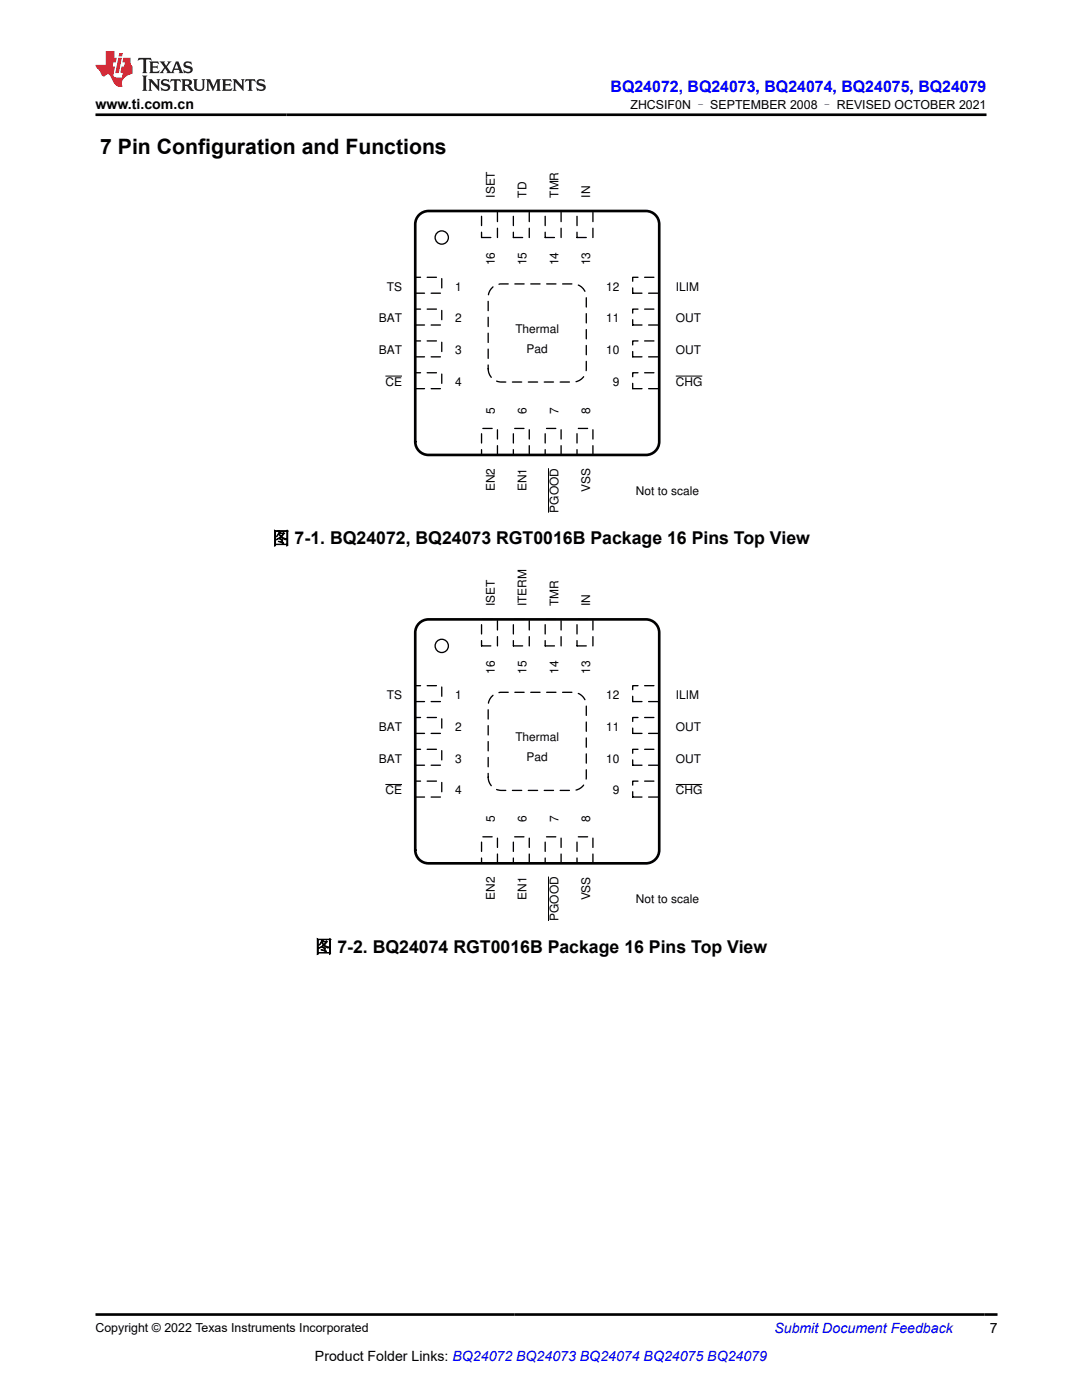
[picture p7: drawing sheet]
<svg xmlns="http://www.w3.org/2000/svg" width="216mm" height="279mm" viewBox="0 0 216 279" stroke-linecap="round" stroke-linejoin="round" font-family="sans-serif">
<path d="M96.1 42.1h3.2v5.3h-3.2z" fill="none" stroke="#000" stroke-width=".26" stroke-dasharray="1.9 1.3"/>
<path d="M96.1 85.5h3.2v5.3h-3.2z" fill-rule="evenodd" fill="#fff"/>
<path d="M96.1 85.5h3.2v5.3h-3.2z" fill="none" stroke="#000" stroke-width=".26" stroke-dasharray="1.9 1.3"/>
<path d="M82.9 55.3h5.2v3.2h-5.2z" fill-rule="evenodd" fill="#fff"/>
<path d="M82.9 55.3h5.2v3.2h-5.2z" fill="none" stroke="#000" stroke-width=".26" stroke-dasharray="1.9 1.3"/>
<path d="M126.2 55.3h5.3v3.2h-5.3z" fill-rule="evenodd" fill="#fff"/>
<path d="M126.2 55.3h5.3v3.2h-5.3z" fill="none" stroke="#000" stroke-width=".26" stroke-dasharray="1.9 1.3"/>
<path d="M102.4 42.1h3.2v5.3h-3.2z" fill-rule="evenodd" fill="#fff"/>
<path d="M102.4 42.1h3.2v5.3h-3.2z" fill="none" stroke="#000" stroke-width=".26" stroke-dasharray="1.9 1.3"/>
<path d="M102.4 85.5h3.2v5.3h-3.2z" fill-rule="evenodd" fill="#fff"/>
<path d="M102.4 85.5h3.2v5.3h-3.2z" fill="none" stroke="#000" stroke-width=".26" stroke-dasharray="1.9 1.3"/>
<path d="M82.9 61.7h5.2v3.2h-5.2z" fill-rule="evenodd" fill="#fff"/>
<path d="M82.9 61.7h5.2v3.2h-5.2z" fill="none" stroke="#000" stroke-width=".26" stroke-dasharray="1.9 1.3"/>
<path d="M126.2 61.7h5.3v3.2h-5.3z" fill-rule="evenodd" fill="#fff"/>
<path d="M126.2 61.7h5.3v3.2h-5.3z" fill="none" stroke="#000" stroke-width=".26" stroke-dasharray="1.9 1.3"/>
<path d="M108.8 42.1h3.2v5.3h-3.2z" fill-rule="evenodd" fill="#fff"/>
<path d="M108.8 42.1h3.2v5.3h-3.2z" fill="none" stroke="#000" stroke-width=".26" stroke-dasharray="1.9 1.3"/>
<path d="M108.8 85.5h3.2v5.3h-3.2z" fill-rule="evenodd" fill="#fff"/>
<path d="M108.8 85.5h3.2v5.3h-3.2z" fill="none" stroke="#000" stroke-width=".26" stroke-dasharray="1.9 1.3"/>
<path d="M109.4 93.4v8.9" fill="none" stroke="#000" stroke-width=".2"/>
<path d="M82.9 68h5.2v3.2h-5.2z" fill-rule="evenodd" fill="#fff"/>
<path d="M82.9 68h5.2v3.2h-5.2z" fill="none" stroke="#000" stroke-width=".26" stroke-dasharray="1.9 1.3"/>
<path d="M126.2 68h5.3v3.2h-5.3z" fill-rule="evenodd" fill="#fff"/>
<path d="M126.2 68h5.3v3.2h-5.3z" fill="none" stroke="#000" stroke-width=".26" stroke-dasharray="1.9 1.3"/>
<path d="M115.1 42.1h3.2v5.3h-3.2z" fill-rule="evenodd" fill="#fff"/>
<path d="M115.1 42.1h3.2v5.3h-3.2z" fill="none" stroke="#000" stroke-width=".26" stroke-dasharray="1.9 1.3"/>
<path d="M115.1 85.5h3.2v5.3h-3.2z" fill-rule="evenodd" fill="#fff"/>
<path d="M115.1 85.5h3.2v5.3h-3.2z" fill="none" stroke="#000" stroke-width=".26" stroke-dasharray="1.9 1.3"/>
<path d="M82.9 74.4h5.2v3.2h-5.2z" fill-rule="evenodd" fill="#fff"/>
<path d="M82.9 74.4h5.2v3.2h-5.2z" fill="none" stroke="#000" stroke-width=".26" stroke-dasharray="1.9 1.3"/>
<path d="M76.9 75.1h3.3" fill="none" stroke="#000" stroke-width=".2"/>
<path d="M126.2 74.4h5.3v3.2h-5.3z" fill-rule="evenodd" fill="#fff"/>
<path d="M126.2 74.4h5.3v3.2h-5.3z" fill="none" stroke="#000" stroke-width=".26" stroke-dasharray="1.9 1.3"/>
<path d="M134.8 75.1h5.3" fill="none" stroke="#000" stroke-width=".2"/>
<circle cx="88.1" cy="47.4" r="1.32" fill="none" stroke="#000" stroke-width=".26"/>
<path d="M83.8 42.7l1.1-.5 .6-.1h43.4a2.65 2.65 0 0 1 2.6 2.7v43.3a2.65 2.65 0 0 1-2.6 2.7h-43.4a2.64 2.64 0 0 1-2.6-2.7v-43.3a2.64 2.64 0 0 1 .9-2.1z" fill="none" stroke="#000" stroke-width=".53"/>
<path d="M98.4 57.2l1-.5h.7h14.2a2.65 2.65 0 0 1 2.7 2.6v14.3a2.65 2.65 0 0 1-2.7 2.6h-14.2a2.64 2.64 0 0 1-2.7-2.6v-14.3a2.64 2.64 0 0 1 1-2.1z" fill-rule="evenodd" fill="#fff"/>
<path d="M98.4 57.2l1-.5h.7h14.2a2.65 2.65 0 0 1 2.7 2.6v14.3a2.65 2.65 0 0 1-2.7 2.6h-14.2a2.64 2.64 0 0 1-2.7-2.6v-14.3a2.64 2.64 0 0 1 1-2.1z" fill="none" stroke="#000" stroke-width=".26" stroke-dasharray="1.9 1.3"/>
<path d="M96.1 123.6h3.2v5.3h-3.2z" fill-rule="evenodd" fill="#fff"/>
<path d="M96.1 123.6h3.2v5.3h-3.2z" fill="none" stroke="#000" stroke-width=".26" stroke-dasharray="1.9 1.3"/>
<path d="M96.1 167h3.2v5.3h-3.2z" fill-rule="evenodd" fill="#fff"/>
<path d="M96.1 167h3.2v5.3h-3.2z" fill="none" stroke="#000" stroke-width=".26" stroke-dasharray="1.9 1.3"/>
<path d="M82.9 136.8h5.2v3.2h-5.2z" fill-rule="evenodd" fill="#fff"/>
<path d="M82.9 136.8h5.2v3.2h-5.2z" fill="none" stroke="#000" stroke-width=".26" stroke-dasharray="1.9 1.3"/>
<path d="M126.2 136.8h5.3v3.2h-5.3z" fill-rule="evenodd" fill="#fff"/>
<path d="M126.2 136.8h5.3v3.2h-5.3z" fill="none" stroke="#000" stroke-width=".26" stroke-dasharray="1.9 1.3"/>
<path d="M102.4 123.6h3.2v5.3h-3.2z" fill-rule="evenodd" fill="#fff"/>
<path d="M102.4 123.6h3.2v5.3h-3.2z" fill="none" stroke="#000" stroke-width=".26" stroke-dasharray="1.9 1.3"/>
<path d="M102.4 167h3.2v5.3h-3.2z" fill-rule="evenodd" fill="#fff"/>
<path d="M102.4 167h3.2v5.3h-3.2z" fill="none" stroke="#000" stroke-width=".26" stroke-dasharray="1.9 1.3"/>
<path d="M82.9 143.2h5.2v3.2h-5.2z" fill-rule="evenodd" fill="#fff"/>
<path d="M82.9 143.2h5.2v3.2h-5.2z" fill="none" stroke="#000" stroke-width=".26" stroke-dasharray="1.9 1.3"/>
<path d="M126.2 143.2h5.3v3.2h-5.3z" fill-rule="evenodd" fill="#fff"/>
<path d="M126.2 143.2h5.3v3.2h-5.3z" fill="none" stroke="#000" stroke-width=".26" stroke-dasharray="1.9 1.3"/>
<path d="M108.8 123.6h3.2v5.3h-3.2z" fill-rule="evenodd" fill="#fff"/>
<path d="M108.8 123.6h3.2v5.3h-3.2z" fill="none" stroke="#000" stroke-width=".26" stroke-dasharray="1.9 1.3"/>
<path d="M108.8 167h3.2v5.3h-3.2z" fill-rule="evenodd" fill="#fff"/>
<path d="M108.8 167h3.2v5.3h-3.2z" fill="none" stroke="#000" stroke-width=".26" stroke-dasharray="1.9 1.3"/>
<path d="M109.4 174.9v8.9" fill="none" stroke="#000" stroke-width=".2"/>
<path d="M82.9 149.5h5.2v3.2h-5.2z" fill-rule="evenodd" fill="#fff"/>
<path d="M82.9 149.5h5.2v3.2h-5.2z" fill="none" stroke="#000" stroke-width=".26" stroke-dasharray="1.9 1.3"/>
<path d="M126.2 149.5h5.3v3.2h-5.3z" fill-rule="evenodd" fill="#fff"/>
<path d="M126.2 149.5h5.3v3.2h-5.3z" fill="none" stroke="#000" stroke-width=".26" stroke-dasharray="1.9 1.3"/>
<path d="M115.1 123.6h3.2v5.3h-3.2z" fill-rule="evenodd" fill="#fff"/>
<path d="M115.1 123.6h3.2v5.3h-3.2z" fill="none" stroke="#000" stroke-width=".26" stroke-dasharray="1.9 1.3"/>
<path d="M115.1 167h3.2v5.3h-3.2z" fill-rule="evenodd" fill="#fff"/>
<path d="M115.1 167h3.2v5.3h-3.2z" fill="none" stroke="#000" stroke-width=".26" stroke-dasharray="1.9 1.3"/>
<path d="M82.9 155.9h5.2v3.2h-5.2z" fill-rule="evenodd" fill="#fff"/>
<path d="M82.9 155.9h5.2v3.2h-5.2z" fill="none" stroke="#000" stroke-width=".26" stroke-dasharray="1.9 1.3"/>
<path d="M76.9 156.6h3.3" fill="none" stroke="#000" stroke-width=".2"/>
<path d="M126.2 155.9h5.3v3.2h-5.3z" fill-rule="evenodd" fill="#fff"/>
<path d="M126.2 155.9h5.3v3.2h-5.3z" fill="none" stroke="#000" stroke-width=".26" stroke-dasharray="1.9 1.3"/>
<path d="M134.8 156.6h5.3" fill="none" stroke="#000" stroke-width=".2"/>
<circle cx="88.1" cy="128.9" r="1.32" fill="none" stroke="#000" stroke-width=".26"/>
<path d="M83.8 124.2l1.1-.5 .6-.1h43.4a2.65 2.65 0 0 1 2.6 2.7v43.4a2.65 2.65 0 0 1-2.6 2.6h-43.4a2.64 2.64 0 0 1-2.6-2.6v-43.4a2.64 2.64 0 0 1 .9-2.1z" fill="none" stroke="#000" stroke-width=".53"/>
<path d="M98.4 138.7l1-.5h.7h14.2a2.65 2.65 0 0 1 2.7 2.6v14.3a2.65 2.65 0 0 1-2.7 2.6h-14.2a2.64 2.64 0 0 1-2.7-2.6v-14.3a2.64 2.64 0 0 1 1-2.1z" fill-rule="evenodd" fill="#fff"/>
<path d="M98.4 138.7l1-.5h.7h14.2a2.65 2.65 0 0 1 2.7 2.6v14.3a2.65 2.65 0 0 1-2.7 2.6h-14.2a2.64 2.64 0 0 1-2.7-2.6v-14.3a2.64 2.64 0 0 1 1-2.1z" fill="none" stroke="#000" stroke-width=".26" stroke-dasharray="1.9 1.3"/>
<path d="M27.7 11.6l-.2 .5 .5-.2h.6v.1v2.2l-.2 .4h1l-.2-.4v-2.2v-.1h.5l.5 .2-.1-.5zM29.8 12.3l.2 .4v1.5l-.2 .4h1.9l.1-.6a1.08 1.08 0 0 1-1.3 .2v-.7h.6l.4 .2v-.7l-.4 .2h-.6v-.5l.2-.2a1 1 0 0 1 1 .3l-.1-.5zM31.8 12.3l1 1.1-1 1.2h.9l-.2-.2 .4-.8 .5 .8-.2 .2h1.6l-.2-.2 .1-.5h1l.1 .5-.1 .2h.9l-.2-.3-.8-2h-.5l-1 2.2-.8-1.1 .9-1.1h-.8l.2 .2-.5 .6-.3-.6 .1-.2zM35.2 12.7l.4 1h-.8zM36.8 12.4a.65 .65 0 0 0-.2 .7 .65 .65 0 0 0 .6 .5l.7 .1 .1 .3a.79 .79 0 0 1-.7 .4 .79 .79 0 0 1-.7-.5l.1 .7 .2-.1a.93 .93 0 0 0 1.1 .1 .93 .93 0 0 0 .4-1 1.46 1.46 0 0 0-1.2-.6l-.1-.3a1.09 1.09 0 0 1 1.2 .2l-.2-.6-.1 .1-.6-.2zM28.4 15.1l.2 .4v2.2l-.2 .4h1l-.2-.4v-2.2l.2-.4zM29.6 15.8l.2 .4v1.5l-.2 .4h.8l-.3-.4v-1.3l1.7 1.8v-2l.2-.4h-.8l.2 .2 .1 1.1-1.2-1.3zM32.3 15.9a.65 .65 0 0 0-.2 .8 .65 .65 0 0 0 .7 .4l.6 .2 .1 .2a.79 .79 0 0 1-.7 .4 .79 .79 0 0 1-.7-.5l.1 .7 .2-.1a.93 .93 0 0 0 1.1 .1 .93 .93 0 0 0 .4-.9 1.46 1.46 0 0 0-1.2-.6l-.1-.4a1.09 1.09 0 0 1 1.2 .2l-.2-.6-.1 .1-.6-.1zM34.1 15.8l-.1 .6a.63 .63 0 0 1 .7-.3l.1 1.6-.3 .4h1l-.2-.4v-1.6a.66 .66 0 0 1 .8 .3l-.1-.6zM36.2 15.8l.2 .4v1.5l-.2 .4h.9l-.2-.2v-.7h.5l.1 .2a.79 .79 0 0 0 1.2 .6l-1-.9a.61 .61 0 0 0 .6-.6 .61 .61 0 0 0-.5-.7zM36.9 16.1h.2a.47 .47 0 0 1 .5 .1 .47 .47 0 0 1 .1 .5l-.2 .1-.6 .1zM38.5 15.8l.2 .2a2.27 2.27 0 0 0 .4 2 1.04 1.04 0 0 0 1.7-.7v-1.3l.2-.2h-.8l.2 .4v1.1a.6 .6 0 0 1-.6 .6 .6 .6 0 0 1-.6-.6v-1.1l.3-.4zM41.1 15.8l.2 .4v1.5l-.2 .4h.7l-.2-.4v-1.4l.9 1.9 .8-1.9v1.4l-.2 .4h1l-.3-.4v-1.5l.3-.4h-.8l-.7 1.5-.7-1.5zM44.3 15.8l.2 .4v1.5l-.2 .4h1.9l.1-.6a1.09 1.09 0 0 1-1.3 .2v-.7h.6l.4 .2v-.6l-.4 .2h-.6v-.6l.2-.1a1.01 1.01 0 0 1 1 .3l-.1-.6zM46.4 15.8l.3 .4v1.5l-.3 .4h.8l-.2-.4v-1.3l1.6 1.8v-2l.2-.4h-.7l.2 .2v1.1l-1.2-1.3zM49 15.8l-.1 .6a.63 .63 0 0 1 .8-.3v1.6l-.3 .4h1l-.2-.4v-1.6a.66 .66 0 0 1 .8 .3l-.1-.6zM51.4 15.9a.65 .65 0 0 0-.2 .8 .65 .65 0 0 0 .6 .4l.6 .2 .2 .2a.79 .79 0 0 1-.8 .4 .79 .79 0 0 1-.6-.5l.1 .7 .2-.1a.93 .93 0 0 0 1 .1 .93 .93 0 0 0 .5-.9 1.46 1.46 0 0 0-1.3-.6l-.1-.4a1.09 1.09 0 0 1 1.3 .2l-.2-.6-.2 .1-.5-.1z" fill="#231f20"/>
<path d="M21.1 10.2v2.8h-2.1l.1 .3 .9 1a.95 .95 0 0 0 .9 .9 .59 .59 0 0 1 .6-.4 .59 .59 0 0 1 .5 .4l.4 .7a1.59 1.59 0 0 0 2.1 1.4 1.61 1.61 0 0 1 1-2.3l1-.3-.1-1.5a1.59 1.59 0 0 1-.4-1.7h-1.4l-.2 .9h.5l-.1 .9h-.5l-.2 1v.2l.4 .1-.2 .9h-.6a.73 .73 0 0 1-1.1-.7l.3-1.5h-.5l.2-.9h.5l.2-.9h-.5v-1.3zM23.6 11.5l-.6 3.1h.7l.6-3.1zM23.8 10.6l-.1 .6h.7l.1-.6z" fill="#ed1c24"/>
<path d="M19 22.9h177.8M19.1 262.3h179.9" fill="none" stroke="#000" stroke-width=".53"/>
<text font-size="4.2" x="20" y="30.7">7 Pin Configuration and Functions</text>
<g font-size="3.5">
<text x="54.3" y="108.7">图 7-1. BQ24072, BQ24073 RGT0016B Package 16 Pins Top View</text>
<text x="62.8" y="190.2">图 7-2. BQ24074 RGT0016B Package 16 Pins Top View</text>
</g>
<text font-size="3.2" fill="#00f" x="121.8" y="18.3">BQ24072, BQ24073, BQ24074, BQ24075, BQ24079</text>
<g font-size="2.8">
<text x="19" y="21.7">www.ti.com.cn</text>
<text x="197.5" y="266.1">7</text>
<text x="62.8" y="271.7">Product Folder Links: BQ24072 BQ24073 BQ24074 BQ24075 BQ24079</text>
</g>
<text font-size="2.8" fill="#00f" x="154.5" y="266.1">Submit Document Feedback</text>
<g font-size="2.5">
<text x="125.8" y="21.8">ZHCSIF0N – SEPTEMBER 2008 – REVISED OCTOBER 2021</text>
<text x="19" y="265.8">Copyright © 2022 Texas Instruments Incorporated</text>
</g>
<g font-size="2.4">
<text x="98.7" y="39.5" transform="rotate(-90 98.7 39.5)">ISET</text>
<text x="105.1" y="39.5" transform="rotate(-90 105.1 39.5)">TD</text>
<text x="111.4" y="39.5" transform="rotate(-90 111.4 39.5)">TMR</text>
<text x="117.8" y="39.5" transform="rotate(-90 117.8 39.5)">IN</text>
<text x="98.7" y="53" transform="rotate(-90 98.7 53)">16</text>
<text x="105.1" y="53" transform="rotate(-90 105.1 53)">15</text>
<text x="111.4" y="53" transform="rotate(-90 111.4 53)">14</text>
<text x="117.8" y="53" transform="rotate(-90 117.8 53)">13</text>
<text x="77.2" y="58">TS</text>
<text x="90.8" y="58">1</text>
<text x="121" y="58">12</text>
<text x="134.8" y="58">ILIM</text>
<text x="75.6" y="64.3">BAT</text>
<text x="90.8" y="64.3">2</text>
<text x="121" y="64.3">11</text>
<text x="134.8" y="64.3">OUT</text>
<text x="75.6" y="70.7">BAT</text>
<text x="90.8" y="70.7">3</text>
<text x="102.8" y="66.5">Thermal</text>
<text x="105.1" y="70.4">Pad</text>
<text x="121" y="70.7">10</text>
<text x="134.8" y="70.7">OUT</text>
<text x="76.9" y="77">CE</text>
<text x="90.8" y="77">4</text>
<text x="122.3" y="77">9</text>
<text x="134.8" y="77">CHG</text>
<text x="98.7" y="82.6" transform="rotate(-90 98.7 82.6)">5</text>
<text x="105.1" y="82.6" transform="rotate(-90 105.1 82.6)">6</text>
<text x="111.4" y="82.6" transform="rotate(-90 111.4 82.6)">7</text>
<text x="117.8" y="82.6" transform="rotate(-90 117.8 82.6)">8</text>
<text x="98.7" y="98.1" transform="rotate(-90 98.7 98.1)">EN2</text>
<text x="105.1" y="98.1" transform="rotate(-90 105.1 98.1)">EN1</text>
<text x="117.8" y="98.2" transform="rotate(-90 117.8 98.2)">VSS</text>
<text x="126.9" y="98.7">Not to scale</text>
<text x="111.4" y="102.3" transform="rotate(-90 111.4 102.3)">PGOOD</text>
<text x="98.7" y="121" transform="rotate(-90 98.7 121)">ISET</text>
<text x="105.1" y="121" transform="rotate(-90 105.1 121)">ITERM</text>
<text x="111.4" y="121" transform="rotate(-90 111.4 121)">TMR</text>
<text x="117.8" y="121" transform="rotate(-90 117.8 121)">IN</text>
<text x="98.7" y="134.5" transform="rotate(-90 98.7 134.5)">16</text>
<text x="105.1" y="134.5" transform="rotate(-90 105.1 134.5)">15</text>
<text x="111.4" y="134.5" transform="rotate(-90 111.4 134.5)">14</text>
<text x="117.8" y="134.5" transform="rotate(-90 117.8 134.5)">13</text>
<text x="77.2" y="139.5">TS</text>
<text x="90.8" y="139.5">1</text>
<text x="121" y="139.5">12</text>
<text x="134.8" y="139.5">ILIM</text>
<text x="75.6" y="145.8">BAT</text>
<text x="90.8" y="145.8">2</text>
<text x="102.8" y="148">Thermal</text>
<text x="121" y="145.8">11</text>
<text x="134.8" y="145.8">OUT</text>
<text x="75.6" y="152.2">BAT</text>
<text x="90.8" y="152.2">3</text>
<text x="105.1" y="151.9">Pad</text>
<text x="121" y="152.2">10</text>
<text x="134.8" y="152.2">OUT</text>
<text x="76.9" y="158.5">CE</text>
<text x="90.8" y="158.5">4</text>
<text x="122.3" y="158.5">9</text>
<text x="134.8" y="158.5">CHG</text>
<text x="98.7" y="164.1" transform="rotate(-90 98.7 164.1)">5</text>
<text x="105.1" y="164.1" transform="rotate(-90 105.1 164.1)">6</text>
<text x="111.4" y="164.1" transform="rotate(-90 111.4 164.1)">7</text>
<text x="117.8" y="164.1" transform="rotate(-90 117.8 164.1)">8</text>
<text x="98.7" y="179.6" transform="rotate(-90 98.7 179.6)">EN2</text>
<text x="105.1" y="179.6" transform="rotate(-90 105.1 179.6)">EN1</text>
<text x="117.8" y="179.7" transform="rotate(-90 117.8 179.7)">VSS</text>
<text x="111.4" y="183.8" transform="rotate(-90 111.4 183.8)">PGOOD</text>
<text x="126.9" y="180.2">Not to scale</text>
</g>
</svg>
